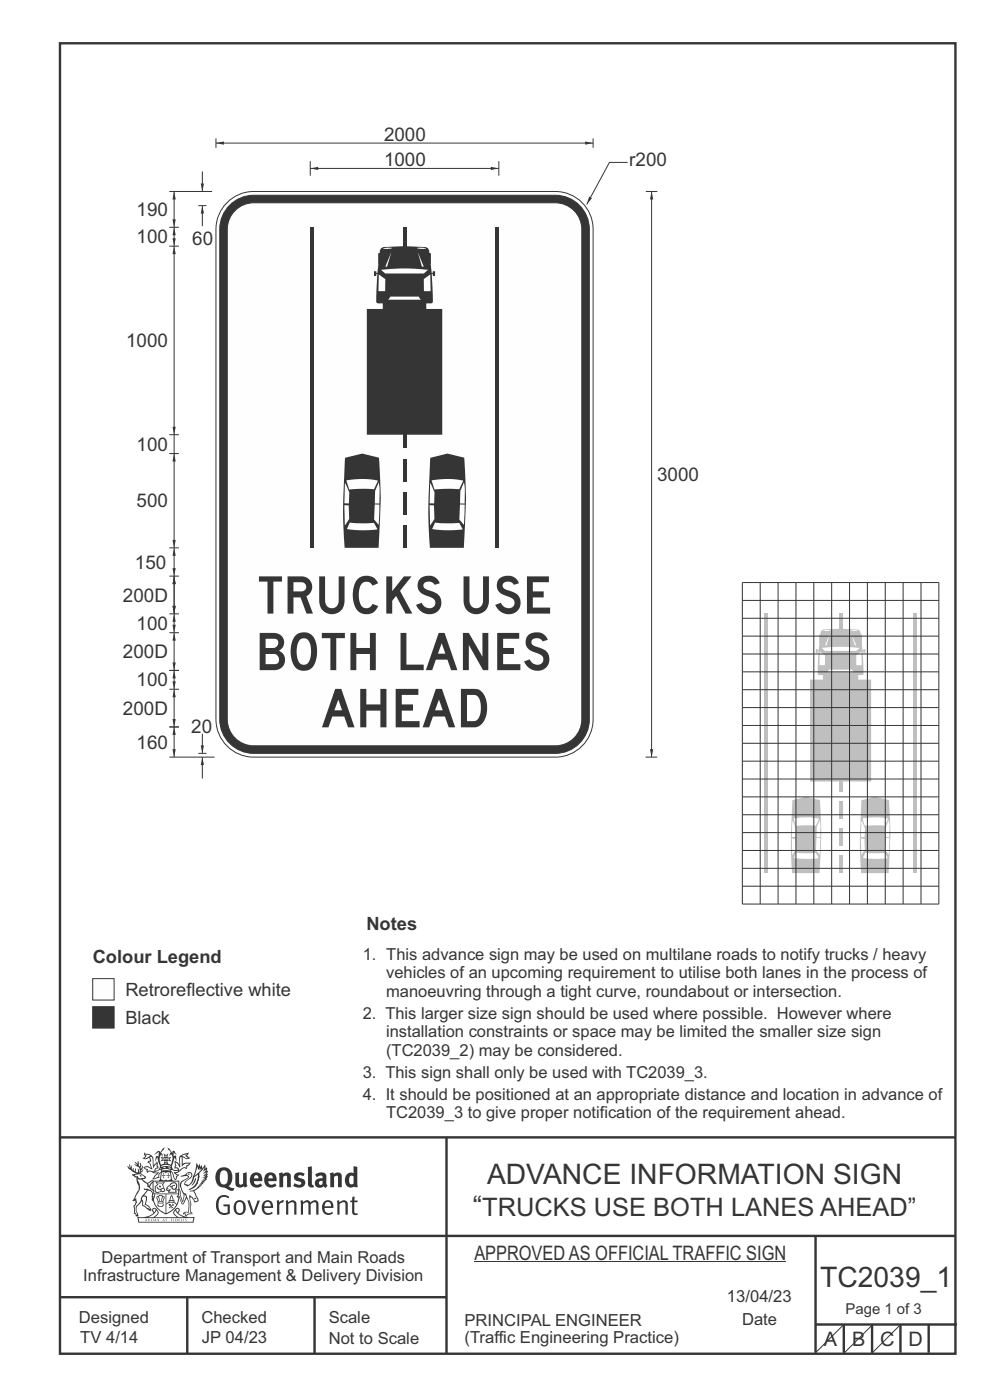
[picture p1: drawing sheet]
<svg xmlns="http://www.w3.org/2000/svg" width="210mm" height="297mm" viewBox="0 0 210 297" stroke-linecap="round" stroke-linejoin="round" font-family="sans-serif">
<path d="M12.7 241.3h190M94.7 241.4v45.8M12.7 275.2h82M12.7 262.2h190.1M39.7 275.2v12M66.7 275.2v12M173 262.1v24.9M173 281h30M179 281v6M185 281v6M191 281v6M197 281v6" fill="none" stroke="#373435" stroke-width=".51"/>
<g fill="#373435">
<path d="M47 248.4a2.55 2.55 0 0 0 0 2.7l.3 .2a.81 .81 0 0 0 1-1v-.5a1.04 1.04 0 0 0-1.1-1.5zM46.3 248.1a1.82 1.82 0 0 1 2.1-.2 1.82 1.82 0 0 1 .9 1.8 2.29 2.29 0 0 1-.8 2l.7 .3h.5l-.2 .6a2.87 2.87 0 0 1-2-.7 2.12 2.12 0 0 1-1.7-3.1z" fill-rule="evenodd"/>
<path d="M49.9 248.9l.8-.2v2a.46 .46 0 0 0 .3 .6 .46 .46 0 0 0 .6-.3v-2.1l.7-.2v2.4l.2 .5-.5 .3-.3-.3a1.02 1.02 0 0 1-1.2 .3 1.02 1.02 0 0 1-.6-1.1z" fill-rule="evenodd"/>
<path d="M54 249.5l-.1 .5h.9a.49 .49 0 0 0-.2-.6 .49 .49 0 0 0-.6 .1zM53.4 249.1a1.34 1.34 0 0 1 1.6-.2 1.34 1.34 0 0 1 .6 1.5v.2h-1.7a.77 .77 0 0 0 .5 .8 .77 .77 0 0 0 .9-.4l.3 .5a1.59 1.59 0 0 1-2 .2 1.59 1.59 0 0 1-.5-2.1z" fill-rule="evenodd"/>
<path d="M57 249.5l-.1 .5h1a.49 .49 0 0 0-.2-.6 .49 .49 0 0 0-.7 .1zM56.4 249.1a1.34 1.34 0 0 1 1.6-.2 1.34 1.34 0 0 1 .7 1.5v.2h-1.8a.77 .77 0 0 0 .5 .8 .77 .77 0 0 0 .9-.4l.4 .5a1.59 1.59 0 0 1-2.1 .2 1.59 1.59 0 0 1-.5-2.1z" fill-rule="evenodd"/>
<path d="M59.2 248.9l.7-.2 .1 .4a.95 .95 0 0 1 1-.3 .95 .95 0 0 1 .7 .8v2.3h-.8v-2.3a.46 .46 0 0 0-.8 .1v2.2h-.8z" fill-rule="evenodd"/>
<path d="M62.6 249.1a1.75 1.75 0 0 1 2-.1l-.2 .5-.6-.2a.43 .43 0 0 0-.6 .3l.4 .3a1.04 1.04 0 0 1 1.2 1.1 1.04 1.04 0 0 1-1.4 1l-1.2-.4 .3-.6 1 .4 .4-.4a.88 .88 0 0 0-1-.5l-.4-.2-.1-.4z" fill-rule="evenodd"/>
<path d="M65.3 247.6l.8-.2 .1 3.8 .3 .2 .1 .4a.88 .88 0 0 1-1 0 .88 .88 0 0 1-.3-1z" fill-rule="evenodd"/>
<path d="M67.8 250.6a.43 .43 0 0 0-.1 .7 .43 .43 0 0 0 .7-.1v-.7zM66.8 249.1a1.7 1.7 0 0 1 2.4 .1v1.9l.3 .4-.4 .5-.5-.4a1.03 1.03 0 0 1-1.7-.1 1.03 1.03 0 0 1 .8-1.5h.7v-.4a.8 .8 0 0 0-1.2 .1z" fill-rule="evenodd"/>
<path d="M70 248.9l.7-.2 .1 .4a.95 .95 0 0 1 1-.3 .95 .95 0 0 1 .7 .8v2.3h-.8v-2.3a.46 .46 0 0 0-.8 .1v2.2h-.8z" fill-rule="evenodd"/>
<path d="M74.3 249.5a1.48 1.48 0 0 0 0 1.7h.5l.2-.1v-1.5l-.3-.2zM75 247.4l.8 .1 .1 4.4h-.7l-.1-.2a1.26 1.26 0 0 1-1.4 0 1.26 1.26 0 0 1-.5-1.3 1.29 1.29 0 0 1 .4-1.4 1.29 1.29 0 0 1 1.4-.1z" fill-rule="evenodd"/>
<path d="M46.4 253.9a1.72 1.72 0 0 1 2.3 0l-.3 .3a1.24 1.24 0 0 0-1.4-.2 1.24 1.24 0 0 0-.6 1.4 1.49 1.49 0 0 0 1.2 1.9l.7-.1v-1.3h-.8l-.1-.4h1.3v1.9a1.93 1.93 0 0 1-2.2 0 1.93 1.93 0 0 1-.7-2.2l.2-.8z" fill-rule="evenodd"/>
<path d="M50.4 255.1a1.65 1.65 0 0 0 .2 2.2 .99 .99 0 0 0 1-1.4 .78 .78 0 0 0-.4-.8 .78 .78 0 0 0-.8 0zM50 254.9a1.33 1.33 0 0 1 1.6-.1 1.33 1.33 0 0 1 .5 1.4 1.31 1.31 0 0 1-1.3 1.6 1.31 1.31 0 0 1-1.2-1.6v-.6z" fill-rule="evenodd"/>
<path d="M52.5 254.7l.4-.1 .9 2.6 .8-2.5h.5l-1.1 3h-.5z" fill-rule="evenodd"/>
<path d="M56.3 255.2l-.2 .7h1.3a.7 .7 0 0 0-.3-.8 .7 .7 0 0 0-.8 .1zM55.9 255a1.22 1.22 0 0 1 1.5-.2 1.22 1.22 0 0 1 .5 1.5h-1.8a.93 .93 0 0 0 .5 1 .93 .93 0 0 0 1.1-.2l.2 .3a1.43 1.43 0 0 1-1.8 .1 1.43 1.43 0 0 1-.6-1.7z" fill-rule="evenodd"/>
<path d="M58.7 254.7l.4-.1 .1 .5 .4-.4 .6-.1-.2 .5a.66 .66 0 0 0-.8 .7v1.9h-.4z" fill-rule="evenodd"/>
<path d="M60.6 254.7l.4-.1 .1 .5a.94 .94 0 0 1 1-.5 .94 .94 0 0 1 .8 .8v2.3h-.5l-.1-2.5a.81 .81 0 0 0-1.2 .3v2.2h-.4z" fill-rule="evenodd"/>
<path d="M63.7 254.7l.5-.1 .1 .5 .4-.3a.78 .78 0 0 1 1.1 .3 .9 .9 0 0 1 1-.5 .9 .9 0 0 1 .8 .8v2.3h-.5l-.1-2.5a.67 .67 0 0 0-1.1 .3v2.2h-.5v-2.4l-.4-.3-.7 .4v2.3h-.5z" fill-rule="evenodd"/>
<path d="M69 255.2l-.1 .7h1.3a.7 .7 0 0 0-.3-.8 .7 .7 0 0 0-.9 .1zM68.7 255a1.22 1.22 0 0 1 1.5-.2 1.22 1.22 0 0 1 .5 1.5h-1.8a.93 .93 0 0 0 .4 1 .93 .93 0 0 0 1.2-.2l.1 .3a1.44 1.44 0 0 1-1.7 .1 1.44 1.44 0 0 1-.6-1.7z" fill-rule="evenodd"/>
<path d="M71.4 254.7l.5-.1 .1 .5a.94 .94 0 0 1 1-.5 .94 .94 0 0 1 .8 .8v2.3h-.5l-.1-2.5a.81 .81 0 0 0-1.2 .3v2.2h-.4z" fill-rule="evenodd"/>
<path d="M74.7 253.9l.5-.1v.9h.7l-.1 .3h-.6v2.2l.1 .2h.5l.1 .3a.75 .75 0 0 1-1.2-.6v-2.1h-.4v-.3h.4z" fill-rule="evenodd"/>
<path d="M30.8 244.9l1.1 .3-.9 .5h-.4l.6-.5zM31.8 245.4h.2a2.44 2.44 0 0 1 .4 1.9l.1 .5 .7-1-.1 .6 .3 .3a.57 .57 0 0 0-.6 .7l-1-.1-.5 .2 .2-.5-.8-.3 .7-.1 .9 .5 .1-.1-.6-1.3-.2-.2h.5zM30.7 244.4l-.1 .5 .2 .4-.6 .4a1.04 1.04 0 0 0 1.4-.1l.2 .6-.3 .1-.2 .4a.94 .94 0 0 1 .8 1.1l-.2-.1a1.16 1.16 0 0 0-1.5-.1l.3 .4 .4 .2 .1 .5 .2 .1 .1-.2a.94 .94 0 0 1 1.1 .2l.8 .1-1.2 1.2a1.13 1.13 0 0 0 1.2-.2l.4-.1-.1-.4 .5-.8a.83 .83 0 0 0-.6 1.1l-.3-.1-.7 .4 1.1-1.4-.5 .1-.5-.1 1.3-.5-.1-.1-.9 .4v-.3l.2-.2 .3 .1 .1-.3-.2-.4v-.6l-.1-.4-.7 1v-.7a1.42 1.42 0 0 0-1.6-1.8z" fill-rule="evenodd"/>
<path d="M38.5 245.2l.5-.2 .7-.1-.6 .3 .8 .5h-.3zM38.3 245.5l.2-.1 .1 2a1.69 1.69 0 0 1 1.6-.6l-.8 .5 .1 .5a1.1 1.1 0 0 0-1.5 .6l-.1-.5-.2-.2h-.5l.3-.4-.3-.7a1.42 1.42 0 0 1 .8 1.1l.2-.1zM37.1 246.2l.1 1-.2 .3 .1 .4h.5l.1 .2a.96 .96 0 0 1-1.1-.1l-.1 .1a1.06 1.06 0 0 0 1.3 .2v.1a.72 .72 0 0 1-1 .2l.3 .5 .6 .2-.4 .2-.1 .6-.2-.3-.4-1.1-.4-.4 .4 .9a1.54 1.54 0 0 0 .7 1.2l.2-.3a.58 .58 0 0 1 .4-.8l.2-.1h-.3l-.5-.3 .9-.5a.93 .93 0 0 1 1.2-.5v.2l.2-.2 .1-.5a.99 .99 0 0 0 .7-.8l-1.3 .1-.3 .2-.1-1.4 .9 .4 .9-.3h-.4l-.5-.4 .4-.7-.6 .2a1.46 1.46 0 0 0-1.4 2.1v.4l-.2-.4z" fill-rule="evenodd"/>
<path d="M35.6 248.9l.2 .1-.1 .3 .4 .1h-.4v.6l-.1-.6h-.3l.3-.1z" fill-rule="evenodd"/>
<path d="M34.6 248.9l.2 .1v.3l.3 .1h-.3l-.1 .6v-.6h-.4l.4-.1z" fill-rule="evenodd"/>
<path d="M34.3 248.8a.57 .57 0 0 1 .9 .2 .57 .57 0 0 1 .9-.2l.2 1.4h-.2a.57 .57 0 0 1-.9 0 .69 .69 0 0 1-1.1 0zM34.2 248.1l-.3 2.1-.2 .4h3l-.2-.4-.3-2.1h-.2v.2l-.8-.1-.8 .1v-.2z" fill-rule="evenodd"/>
<path d="M34.2 252.4a.3 .3 0 0 0 .6 0 .3 .3 0 0 0-.6 0zM33.3 250.9l.3 .3-.3 .4a.79 .79 0 0 0 0 1.3l.8-.2-.1-.3a.55 .55 0 0 1-.7-.6l.1-.1 .2 .3 .3 .2 .8-.2-.4-.7 .4-.4-.7 .2zM33 250.7l1.1 .2 .9-.2-.4 .6 .4 1.2a.56 .56 0 0 1-.8 .3l-.2 .1a.73 .73 0 0 1-.9 .1 .73 .73 0 0 1-.3-1v-.4l.6-.4z" fill-rule="evenodd"/>
<path d="M35.6 251.8l.7-.4a.58 .58 0 0 1 1-.1 .58 .58 0 0 1-.4 .9l-.3-.3a.43 .43 0 0 1 .6-.4 .57 .57 0 0 0-.8 .2l-.2-.1-.3 .1 .4 .2a.55 .55 0 0 0 .9 .4v.5h-1.3l.3-.4-.1-.1-.6 .1 .2-.3-.2-.1zM35.4 251.8l-.1 .2a.39 .39 0 0 0 .2 .6h.3l-.2 .4h1.9l-.1-.8a.86 .86 0 0 0-.1-1.3 .86 .86 0 0 0-1.3 .4z" fill-rule="evenodd"/>
<path d="M36 254.8h.8v.2h-.8zM36.4 253.8l.2 .8h-.4zM36.4 253.5l-.3 .5-.1 .6h-.2v.4l-.7 .4 .2 .1a1.48 1.48 0 0 1 2.1 .2l.2-.1-.6-.5v-.5h-.2l-.1-.6z" fill-rule="evenodd"/>
<path d="M35.8 255.4l.4 .1 .1 .3 .3-.2-.2-.2a.38 .38 0 0 1 .5 .5l-.2-.2-.3 .2 .3 .2-.3 .3-.1-.4-.4 .4-.1-.2 .4-.3-.1-.1-.2 .1z" fill-rule="evenodd"/>
<path d="M34.5 254h.2v.2l-.2 .6h-.2zM33.6 255.3h.9v.2a.55 .55 0 0 1-.8 .4v-.2l-.2-.1zM33.4 254h.2l.2 .8h-.2zM33.6 255l.8-.1 .1 .2h-.8zM33.8 253.7h.5l-.2 1.1h-.1zM33.3 253.8l-.1 .3 .3 1.1a.48 .48 0 0 0-.1 .6 .48 .48 0 0 0 .5 .2h.5a.49 .49 0 0 0 .2-.8l.3-1.1-.1-.3a1.42 1.42 0 0 0-1.5 0z" fill-rule="evenodd"/>
<path d="M33.7 251.5l.4 .1 .1 .3h-.3z" fill-rule="evenodd"/>
<path d="M41.3 250.1l.3-.2-.2 .8-.6 .8h-.2l.5-.7z" fill-rule="evenodd"/>
<path d="M39.7 249l.3-.2 .5 .2a.88 .88 0 0 1-.6 1.1 1.22 1.22 0 0 0-.8 1.3l.5 .2a.72 .72 0 0 0 .9-.4l.5-.8 .2-.6 .8-.6v.2a2.85 2.85 0 0 1-2 2.9l.1 .1a2.13 2.13 0 0 0 1.9-1.5v-.3a2.01 2.01 0 0 0 .3-1.7l1.1-1.3-.4 1 .7-.5-.7 1 .8-.4-.8 .8 .7-.2-.9 .6 .8-.1-.8 .4h.7l-.8 .3 .3 .2h-.4l.2 .3h-.4l.2 .3h-.4l.1 .2h-.1a2.16 2.16 0 0 1-2 1.1l.1 .2 .4-.1a.76 .76 0 0 1 .7 .8l.5 1.2-.6 .2a1.45 1.45 0 0 0-1.1-1.3l.2 1.8-.1 1.8 .4 .3a1.07 1.07 0 0 0-1.2 .4v-.3l-.5-.2a.87 .87 0 0 1 1.1-.1v-.7a4.4 4.4 0 0 0-.6-3.1l-.1-.3h-.2a2.16 2.16 0 0 1-.7-2.2l.3-.4 1.2-.7a.55 .55 0 0 0-.4-.8zM37.8 252.4a.76 .76 0 0 1 .3 1.1l.6 1.6 .4-1.7 .2 .1a.61 .61 0 0 1-.1 .9l-.3 .8-.2 .1-.7-1.6-.3 .1a1.18 1.18 0 0 0 .1-1.4zM41.8 247.5l.2 .7 .3-.5v.6l.4-.5a1.9 1.9 0 0 1-1.2 1.4l-.3 .3zM38.2 249.6l1.4-.2 .2 .2v.3l-.5 .2a1.26 1.26 0 0 0-.9 1.9l.2 .7a1.84 1.84 0 0 1 .1 2.1l-.4-1.4a.96 .96 0 0 0-.4-1.2l-.4 .2a.78 .78 0 0 1 0 1.3l.1 .3h.4l.4 1.1a.38 .38 0 0 0 .2 .4 .38 .38 0 0 0 .4-.1l.6-1.2a2.94 2.94 0 0 1 .4 2.5l-.1 .4h-.8l-.3 .4v.2l.4-.1 .1 .4 .2 .1a1.02 1.02 0 0 1 1.3-.5v-.4l-.3-.1 .1-1.8-.3-1.3h.1a1.14 1.14 0 0 1 .8 1 .63 .63 0 0 0 .8-.2 .63 .63 0 0 0-.2-.9l-.6-1.2 .9-.6 .2-.4h.3l-.1-.2h.4l-.1-.3h.3l-.1-.3 .5-.1-.2-.2 .6-.4v-.2h-.2l.4-.5h-.3l.3-.5-.4 .1 .4-.5v-.3l-.3 .2 .2-.7-.1-.2-.4 .3v-.8l-.6 .8-.2-.8-.2 .5-.3-.7-.1 .6-.5-.8-.1 1.4-.6 1.8a1.81 1.81 0 0 1-1 1.5l-.6-.2a1.75 1.75 0 0 1 1.1-1.2 .75 .75 0 0 0 .1-1.3 .75 .75 0 0 0-1.2 .4z" fill-rule="evenodd"/>
<path d="M41.2 254.1h.3l.2 .2-.4 .1z" fill-rule="evenodd"/>
<path d="M29.4 258.4h11.6l-.1 .8h-11.4zM31.3 258.2l.5-.1a2.48 2.48 0 0 0 1.4-1.3l.3 .5-.5 .6-.5 .3zM32.5 256.6l.3-.2 .2 .1-.3 .7zM37.2 256.8a2.65 2.65 0 0 0 1.8 1.4h-1.1l-.5-.3-.5-.6zM37.4 256.5l.2-.1 .3 .2-.3 .6zM29.2 258.2l.1 1.2h11.8l.2-1.1-.2-.1a4.1 4.1 0 0 1-3.3-.9l.3-.4-.1-.6a1.06 1.06 0 0 0-1.3 1l.2 .4 .6 .5h-4.7l.3-.1a.84 .84 0 0 0 .6-.8 .84 .84 0 0 0-.5-.8l-.3-.2h-.5l-.1 .6 .3 .4a4.2 4.2 0 0 1-3.4 .9z" fill-rule="evenodd"/>
<path d="M31 258.7l.1 .2h-.2zM31 258.5l-.3 .6 .4-.2 .2 .2z" fill-rule="evenodd"/>
<path d="M31.3 258.6h.3v.4a.25 .25 0 0 0 .2-.1 .25 .25 0 0 0-.1-.3h.1a.29 .29 0 0 1 0 .4 .29 .29 0 0 1-.4 0 .29 .29 0 0 1 0-.4z" fill-rule="evenodd"/>
<path d="M32.2 258.6a.22 .22 0 0 1 .3 .2 .22 .22 0 0 1-.3 .2zM32 258.6l.1 .4a.33 .33 0 0 0 .4 0 .33 .33 0 0 0 0-.4 .33 .33 0 0 0-.5 0z" fill-rule="evenodd"/>
<path d="M32.9 258.7l.1 .2h-.2zM32.9 258.5l-.2 .6 .3-.2 .2 .2z" fill-rule="evenodd"/>
<path d="M33.3 258.6h.2l.1 .1 .2-.1-.2 .2 .2 .3-.3-.3-.1 .3h-.1l.2-.3z" fill-rule="evenodd"/>
<path d="M34.7 258.7l.1 .2h-.2zM34.7 258.5l-.3 .6 .4-.2 .2 .2z" fill-rule="evenodd"/>
<path d="M35 258.5h.5l-.2 .1v.5h-.2l.1-.5z" fill-rule="evenodd"/>
<path d="M36.2 258.6l.3-.1-.1 .1v.2h.1h-.1v.3h-.2z" fill-rule="evenodd"/>
<path d="M36.7 258.6h.2v.5h-.2z" fill-rule="evenodd"/>
<path d="M37.3 258.6a.22 .22 0 0 1 .3 .2 .22 .22 0 0 1-.3 .2zM37.1 258.6v.4a.33 .33 0 0 0 .5 0 .33 .33 0 0 0 0-.4 .33 .33 0 0 0-.5 0z" fill-rule="evenodd"/>
<path d="M37.8 258.6l.4-.1-.2 .1v.2h.1h-.1v.2l.2 .1h-.4z" fill-rule="evenodd"/>
<path d="M38.4 258.6h.2l-.1 .4 .2 .1h-.3z" fill-rule="evenodd"/>
<path d="M38.9 258.6h.2v.5h-.2z" fill-rule="evenodd"/>
<path d="M39.3 258.6h.2h-.1l.2 .3-.2 .2-.1-.1v-.1l.2 .1z" fill-rule="evenodd"/>
<path d="M34.2 247.4a1.51 1.51 0 0 1 2 .2 2.67 2.67 0 0 0-2.1 0zM35.7 247.6l.4 .1 .1 .3-.4-.1zM34.6 247.6h.5l.1 .2h-.4zM34 247.8l.3 .2h-.3zM34.9 246.9l.3-.2 .3 .2zM34.9 245.6l.2 .1v.3h-.2zM35 245.1l.2 .2 .2-.2-.1 .3h-.2zM35.1 246.3h.2l.1 .4-.2-.2-.2 .2zM35.3 245.7l.2-.1v.4h-.2zM34.4 245.7h.3l.1 .3-.4 .1 .2-.2zM35.7 245.7h.3l-.2 .2 .2 .2-.4-.1zM32.7 244.9l1-.5-.1 1-.2-.2-.3 .2-.3 1.1 .5-1 .3 .9a1.84 1.84 0 0 1 .2 1.7l.4 .1a2.48 2.48 0 0 1 2.2 0l.2-.2-.2-.7 .7-1.8 .4 .7-.2-1-.2-.1-.2 .3v-.9l.6 .4-.6-.8-.3 .1-.1 .4-.5-.9-.5-.3 .2 .5 .6 .5-.5 .8 .4-.4a2.06 2.06 0 0 1 0 2.3l-.5-.2-.2-.6 .1-.1 .8 .2-.4-.5 .4-.5-.7 .2-.2-.2 .2-.7-.5 .4-.5-.4 .2 .7-.2 .2-.7-.2 .4 .5-.4 .5 .8-.2 .1 .1-.2 .6-.5 .2a2.02 2.02 0 0 1 0-2.2l.3 .5-.1-.7-.3-.1 .8-1.2-.4 .3-.5 .8-.2-.3a.8 .8 0 0 0-.8 .5z" fill-rule="evenodd"/>
<path d="M29.2 250.1l.3 .1a.61 .61 0 0 1 .8 .4l.3 .2a.8 .8 0 0 1 .6 1l.4 .1 .5 .5a1 1 0 0 1 .5 1.1l-.1 .7v-.5h-.1a.96 .96 0 0 0-.8-1.3l-.2-.2h-.7l-.1-.1-.1 .1 .1 .3h.6l-1.2 1.3-.2 1-.4 .6a1.33 1.33 0 0 0-.5 1.8l.2 .5a1.26 1.26 0 0 1-.5-1.5l-.1-.3a1.56 1.56 0 0 0 .4-1.7l-.3 .2 .2-.5a3.2 3.2 0 0 0 .7-3zM30.4 253.9h.4a2.06 2.06 0 0 1-.1 1.6l.7 .5 .4 .4-.6-.1-.8-.6-.1-.9a.51 .51 0 0 1 .1-.9zM28.6 249.3a1.52 1.52 0 0 1 2.1 .5l-1.1 .2-.2-.1-.1-.4h-.5zM27.5 247v.8l-.3-.4h-.1a3.1 3.1 0 0 0 1.9 1.6l-1 .1 .5 .6 .5 .1 .1 1.1a1.84 1.84 0 0 1-.3 2.5l-.4 .9-.3 .4 .2 .1 .4-.1 .1 .4-.2 .5-.3 .2 .1 1.7h.2l.3 .5 .1 .1 .4-.1-.1-.5a1.3 1.3 0 0 1-.1-1.7l.9-1 .1 1.1 .6 .2 .5 .5 .1-.1 .2 .3h.5a1.85 1.85 0 0 0-1.2-1.4l.1-.3a1.39 1.39 0 0 0 0-1.4l-.5-.1 .5-.5a.66 .66 0 0 1 .9-.4 .66 .66 0 0 1 .3 .9l-.1 .4 .2-.1v.2l-.1 .3 .2 .5 .1-.3a2.24 2.24 0 0 0 .1-2.2 .73 .73 0 0 1-.7-.7 .73 .73 0 0 1 .6-.7v-.2a.94 .94 0 0 0-.9 .8 .48 .48 0 0 1-.1-.6 .48 .48 0 0 1 .5-.2l.5-.3a.51 .51 0 0 0-.8 .2l-.5 .2-1-.8h.6l.2-.5-1.2-.7 .5-.5v-.3l-.5 .4 .1-.2a.69 .69 0 0 0 .2-1v.4l-.2 .3v-1.1l-.3-.2 .1 .6-.1 .2-.4-1.3v.7l-.6-.4 .5 .7-.6-.2 .3 .3a1 1 0 0 1 .7 1.4l-.2-.8v.9l-.5-.2v-.8l-.2 .7-.2-.1-.1-.6-.2 .4-.2-.2 .1-.7-.2 .5z" fill-rule="evenodd"/>
<path d="M29.6 249.4l.2-.1 .3 .2z" fill-rule="evenodd"/>
<path d="M32.4 250.5h5.6v2l-.2-.1v-1.7h-5.2v2.5h5.2v-.8l.1 .2-.1 1.1v-.3h-2.5v4a4.1 4.1 0 0 0 2.6-3.6l.1-.1a4 4 0 0 1-2.8 3.9 4.2 4.2 0 0 1-2.8-4.7l.1 1.2 .1-.1a3.8 3.8 0 0 0 2.5 3.4v-4h-2.5l-.2-.9z" fill-rule="evenodd"/>
<circle cx="40" cy="249.1" r=".17"/>
</g>
<path d="M12.7 9.2h190v278h-190z" fill="none" stroke="#373435" stroke-width=".51"/>
<path d="M19.7 213.6h4.5v4.5h-4.5z" fill-rule="evenodd" fill="#373435" stroke="#373435" stroke-width=".21"/>
<path d="M19.7 207.6h4.5v4.6h-4.5z" fill-rule="evenodd" fill="#fefefe" stroke="#373435" stroke-width=".21"/>
<g fill="#bdbfc1">
<path d="M162.1 130.1h.7v55.1h-.7z" fill-rule="evenodd"/>
<path d="M193.9 130.1h.6v55.1h-.6z" fill-rule="evenodd"/>
<path d="M178 130.1h.6v3.8h-.6z" fill-rule="evenodd"/>
<path d="M178 165.8h.6v2.3h-.6z" fill-rule="evenodd"/>
<path d="M178 170h.6v3.8h-.6z" fill-rule="evenodd"/>
<path d="M178 175.7h.6v3.8h-.6z" fill-rule="evenodd"/>
<path d="M178 181.4h.6v3.8h-.6z" fill-rule="evenodd"/>
<path d="M168.1 169.8l2.9-.8 2.9 .7 .3 7.1-.4 8.4h-5.8l-.3-6.5zM168.3 173.6l2.9-.2 2.5 .3-.6 1.5h-4.3zM173.9 174l.1 1.2v2.4h-.8l.1-2.2zM173.2 177.8h.8l-.1 3.5-.8-.9zM168.9 180.9l2.3 .1 1.9-.1 .6 1.2-3 .1-2.3-.2zM168 177.9h.7l.1 2.4-.7 1.1zM168.1 174.1l.7 1.6v1.9h-.8z" fill-rule="evenodd"/>
<path d="M182.7 169.8l3-.8 2.9 .7 .3 7.1-.4 8.4h-5.8l-.3-6.5zM183 173.6l2.8-.2 2.6 .3-.7 1.5h-4.3zM188.5 174l.2 1.2-.1 2.4h-.8l.1-2.2zM187.8 177.8h.8l-.1 3.5-.8-.9zM183.6 180.9l2.3 .1 1.8-.1 .6 1.2-2.9 .1-2.3-.2zM182.6 177.9h.8v2.4l-.7 1.1zM182.7 174.1l.8 1.6-.1 1.9h-.8z" fill-rule="evenodd"/>
<path d="M174.4 133.7l.2-.1a30.5 30.5 0 0 1 7.6 .1l.3 .2 .1 .7 .2 .1 .2 3.3 .2-.1v-.2h.4v.8h-.4v-.4l-.2 .1 .1 4.9-1.1 .1v1h2.8v21.6h-13v-21.6h2.8v-1l-1.1-.1 .1-4.9-.1-.1v.4h-.4v-.8h.4v.2l.2 .1 .1-3.3 .2-.1 .2-.7zM174.3 137.5l4-.3 4.1 .3-.8 .6h-6.6zM175.9 142.1h4.8l.4 .5h-5.6zM176.1 134.3l-1.1 2.6h.3zM174.6 133.8l1.6-.1zM173.9 138.3l1.1 .7v2.1h-1.2zM180.6 134.3l1 2.6h-.3zM180.4 133.7l1.6 .1zM181.6 139v2.1h1.2l-.1-2.8z" fill-rule="evenodd"/>
</g>
<g fill="none" stroke="#373435" stroke-width=".21">
<path d="M157.5 123.6h41.6v68.2h-41.6zM157.5 138.7h41.6M157.5 135h41.6M157.5 131.2h41.6M157.5 127.4h41.6M161.3 123.6v68.2M165 123.6v68.2M168.8 123.6v68.2M172.6 123.6v68.2M176.4 123.6v68.2M180.2 123.6v68.2M184 123.6v68.2"/>
<path d="M187.8 123.6v68.2M191.6 123.6v68.2M195.4 123.6v68.2M157.5 157.7h41.6M157.5 153.9h41.6M157.5 150.1h41.6M157.5 146.3h41.6M157.5 142.5h41.6M157.5 176.6h41.6M157.5 172.8h41.6M157.5 169.1h41.6M157.5 165.3h41.6"/>
<path d="M157.5 161.5h41.6M157.5 188h41.6M157.5 184.2h41.6M157.5 180.4h41.6M100.6 267.7h66.2M179 281l-6.2 6.2M185.1 281l-6.2 6.2M191 281l-6.2 6.2"/>
</g>
<path d="M48.2 43a8 8 0 0 1 5.6-2.4h64a8 8 0 0 1 8 8v104a8 8 0 0 1-8 8h-64a8 8 0 0 1-8-8v-104a8 8 0 0 1 2.4-5.6z" fill-rule="evenodd" fill="#fefefe" stroke="#373435" stroke-width=".21"/>
<path d="M49.1 43.2a7.2 7.2 0 0 1 4.7-1.8h64a7.2 7.2 0 0 1 7.2 7.2v104a7.2 7.2 0 0 1-7.2 7.2h-64a7.2 7.2 0 0 1-7.2-7.2v-104a7.2 7.2 0 0 1 2.5-5.4z" fill-rule="evenodd" fill="#373435" stroke="#373435" stroke-width=".21"/>
<path d="M49.9 44.7a5.6 5.6 0 0 1 3.9-1.7h64a5.6 5.6 0 0 1 5.6 5.6v104a5.6 5.6 0 0 1-5.6 5.6h-64a5.6 5.6 0 0 1-5.6-5.6v-104a5.6 5.6 0 0 1 1.7-3.9z" fill-rule="evenodd" fill="#fefefe" stroke="#373435" stroke-width=".21"/>
<path d="M45.8 30.4h80" fill="none" stroke="#373435" stroke-width=".21"/>
<g fill="#373435">
<path d="M124.1 30l1.7 .4-1.7 .3z"/>
<path d="M45.8 30.4l1.7-.4v.7z"/>
</g>
<path d="M45.8 29.4v2M125.8 29.4v2M35.9 40.6h9.1M42.9 43.6v4.4M137 40.6h2.4" fill="none" stroke="#373435" stroke-width=".21"/>
<path d="M42.9 43.6l.4 1.7h-.7z" fill="#373435"/>
<path d="M42.9 36.4v4.2" fill="none" stroke="#373435" stroke-width=".21"/>
<path d="M42.6 38.9h.7l-.4 1.7z" fill="#373435"/>
<path d="M35.9 96.2h2.1M36.9 96.2v20M35.9 116.2h2.1" fill="none" stroke="#373435" stroke-width=".21"/>
<g fill="#373435">
<path d="M36.9 96.2l.4 1.7h-.7z"/>
<path d="M36.6 114.5h.7l-.4 1.7z"/>
</g>
<path d="M35.9 52.2h2.1M36.9 52.2v40M35.9 92.2h2.1" fill="none" stroke="#373435" stroke-width=".21"/>
<g fill="#373435">
<path d="M36.6 90.5h.7l-.4 1.7z"/>
<path d="M36.9 52.2l.4 1.7h-.7z"/>
</g>
<path d="M36.9 92.2v4M35.9 130.2h2.1M35.9 134.2h2.1M35.9 122.2h2.1M36.9 122.2v8M35.9 142.2h2.1M35.9 146.2h2.1M35.9 154.2h2.1" fill="none" stroke="#373435" stroke-width=".21"/>
<g fill="#373435">
<path d="M36.9 122.2l.4 1.7h-.7z"/>
<path d="M36.6 128.5h.7l-.4 1.7z"/>
</g>
<path d="M36.9 130.2v4" fill="none" stroke="#373435" stroke-width=".21"/>
<g fill="#373435">
<path d="M36.6 132.5h.7l-.4 1.7z"/>
<path d="M36.9 130.2l.4 1.7h-.7z"/>
</g>
<path d="M36.9 134.2v8" fill="none" stroke="#373435" stroke-width=".21"/>
<g fill="#373435">
<path d="M36.9 134.2l.4 1.7h-.7z"/>
<path d="M36.6 140.5h.7l-.4 1.7z"/>
</g>
<path d="M36.9 146.2v8" fill="none" stroke="#373435" stroke-width=".21"/>
<g fill="#373435">
<path d="M36.9 146.2l.4 1.7h-.7z"/>
<path d="M36.6 152.5h.7l-.4 1.7z"/>
</g>
<path d="M36.9 154.2v6.4" fill="none" stroke="#373435" stroke-width=".21"/>
<g fill="#373435">
<path d="M36.6 158.9h.7l-.4 1.7z"/>
<path d="M36.9 154.2l.4 1.7h-.7z"/>
</g>
<path d="M36.9 122.2v8" fill="none" stroke="#373435" stroke-width=".21"/>
<g fill="#373435">
<path d="M36.9 122.2l.4 1.7h-.7z"/>
<path d="M36.6 128.5h.7l-.4 1.7z"/>
</g>
<path d="M35.9 160.6h9.6M42.9 160.6v4.6" fill="none" stroke="#373435" stroke-width=".21"/>
<path d="M42.9 160.6l.4 1.7h-.7z" fill="#373435"/>
<path d="M36.9 142.2v4" fill="none" stroke="#373435" stroke-width=".21"/>
<g fill="#373435">
<path d="M36.6 144.5h.7l-.4 1.7z"/>
<path d="M36.9 142.2l.4 1.7h-.7z"/>
</g>
<path d="M36.9 116.2v6" fill="none" stroke="#373435" stroke-width=".21"/>
<g fill="#373435">
<path d="M36.6 120.5h.7l-.4 1.7z"/>
<path d="M36.9 116.2l.4 1.7h-.7z"/>
</g>
<path d="M65.8 34.2v3.1M65.8 35.7h40M105.8 34.2v3.1" fill="none" stroke="#373435" stroke-width=".21"/>
<g fill="#373435">
<path d="M65.8 35.7l1.7-.3v.7z"/>
<path d="M104.1 35.4l1.7 .3-1.7 .4z"/>
</g>
<path d="M138.2 40.6v120" fill="none" stroke="#373435" stroke-width=".21"/>
<g fill="#373435">
<path d="M138.2 40.6l.4 1.7h-.7z"/>
<path d="M137.9 158.9h.7l-.4 1.7z"/>
</g>
<path d="M35.9 48.2h2.1M36.9 48.2v4M136.9 160.6h2.5" fill="none" stroke="#373435" stroke-width=".21"/>
<g fill="#373435">
<path d="M36.9 48.2l.4 1.7h-.7z"/>
<path d="M36.6 50.5h.7l-.4 1.7z"/>
<path d="M65.8 48.2h.8v68h-.8z" fill-rule="evenodd"/>
<path d="M105 48.2h.8v68h-.8z" fill-rule="evenodd"/>
<path d="M85.4 48.2h.8v4.7h-.8z" fill-rule="evenodd"/>
<path d="M85.4 92.2h.8v2.9h-.8z" fill-rule="evenodd"/>
<path d="M85.4 97.4h.8v4.7h-.8z" fill-rule="evenodd"/>
<path d="M85.4 104.4h.8v4.7h-.8z" fill-rule="evenodd"/>
<path d="M85.4 111.5h.8v4.7h-.8z" fill-rule="evenodd"/>
<path d="M73.2 97.1l3.6-.9 3.6 .9 .2 3.8a134.5 134.5 0 0 1-.3 15.3h-7.2l-.3-8zM73.5 101.9l3.5-.3 3.2 .4-.9 1.8-2.3-.1-2.9 .1zM80.3 102.3l.2 1.5v3h-1l.1-2.7zM79.5 107h1l-.2 4.4-.9-1.2zM74.2 110.8l2.9 .2 2.2-.1 .8 1.4-3.7 .2-2.8-.3zM73 107.2h1l.1 2.9-1 1.4zM73.2 102.4l.9 2-.1 2.4h-.9z" fill-rule="evenodd"/>
<path d="M91.3 97.1l3.6-.9 3.6 .9 .2 3.8a134.5 134.5 0 0 1-.3 15.3h-7.2l-.3-8zM91.5 101.9l3.6-.3 3.2 .4-.9 1.8-2.3-.1-2.9 .1zM98.4 102.3l.2 1.5v3h-1l.1-2.7zM97.6 107h1l-.2 4.4-1-1.2zM92.3 110.8l2.9 .2 2.2-.1 .8 1.4-3.7 .2-2.8-.3zM91.1 107.2h1l.1 2.9-1 1.4zM91.2 102.4l1 2-.1 2.4h-1z" fill-rule="evenodd"/>
<path d="M81 52.6l.2-.1a45.9 45.9 0 0 1 9.2 0 1.11 1.11 0 0 1 .7 1.2l.3 .1v2.3l.2 1.8 .2-.1v-.3h.5v1.1h-.5v-.5l-.2 .1 .2 6a1.33 1.33 0 0 1-1.4 .2v1.1h3.4v26.7h-16v-26.7h3.4v-1.1a1.33 1.33 0 0 1-1.4-.2l.2-6-.2-.1v.5h-.5v-1.1h.5v.3l.3 .1 .2-1.8-.1-2.3 .3-.1 .2-.8zM80.8 57.2l5-.3 5 .3-.9 .8h-8.2zM82.8 62.9h6l.5 .7h-6.9zM83 53.4l-1.3 3.2 .4-.1zM81.3 52.7l.9-.1h1l-1 .2zM80.4 58.2l1.3 1v2.6h-1.4zM88.6 53.4l1.3 3.2-.4-.1zM88.4 52.6l1 .2 1-.1-1-.1zM89.9 59.2v2.6h1.4v-3.6z" fill-rule="evenodd"/>
</g>
<path d="M133.1 34.5h-3.8l-4.8 8.9" fill="none" stroke="#373435" stroke-width=".21"/>
<path d="M125 41.7l.6 .3-1.1 1.4z" fill="#373435"/>
<path d="M36.9 40.6v7.6" fill="none" stroke="#373435" stroke-width=".21"/>
<g fill="#373435">
<path d="M36.6 46.5h.7l-.4 1.7z"/>
<path d="M36.9 40.6l.4 1.7h-.7z"/>
</g>
<path d="M42.1 43.6h1.7M42.1 159.8h1.7M42.9 155.7v4.1" fill="none" stroke="#373435" stroke-width=".21"/>
<path d="M42.6 158.1h.7l-.4 1.7z" fill="#373435"/>
<text font-size="11.3" fill="#373435" x="68.1" y="154.3">AHEAD</text>
<g font-size="11" fill="#373435">
<text x="54.7" y="130.2">TRUCKS USE</text>
<text x="54.1" y="142.2">BOTH LANES</text>
</g>
<g font-size="6" fill="#373435">
<text x="103.3" y="251.2">ADVANCE INFORMATION SIGN</text>
<text x="100.3" y="257.9">“TRUCKS USE BOTH LANES AHEAD”</text>
<text x="174" y="273">TC2039_1</text>
</g>
<g font-size="4.2" fill="#373435">
<text x="100.6" y="267.2">APPROVED AS OFFICIAL TRAFFIC SIGN</text>
<text x="174.7" y="285.6">A</text>
<text x="180.8" y="285.6">B</text>
<text x="186.7" y="285.6">C</text>
<text x="192.7" y="285.6">D</text>
</g>
<g font-size="4" fill="#373435">
<text x="81.5" y="29.9">2000</text>
<text x="81.5" y="35.2">1000</text>
<text x="133.5" y="35.2">r200</text>
<text x="29" y="45.8">190</text>
<text x="29" y="51.6">100</text>
<text x="40.8" y="52.1">60</text>
<text x="26.7" y="73.6">1000</text>
<text x="29" y="95.6">100</text>
<text x="29" y="107.6">500</text>
<text x="139.4" y="102">3000</text>
<text x="28.6" y="120.6">150</text>
<text x="26.1" y="127.6">200D</text>
<text x="29" y="133.6">100</text>
<text x="26.1" y="139.6">200D</text>
<text x="29" y="145.6">100</text>
<text x="26.1" y="151.6">200D</text>
<text x="40.6" y="155.5">20</text>
<text x="29" y="158.8">160</text>
</g>
<g font-size="3.9" fill="#373435">
<text x="77.7" y="197.3">Notes</text>
<text x="19.7" y="204.3">Colour Legend</text>
<text x="26.6" y="211.3">Retroreflective white</text>
<text x="26.6" y="217.2">Black</text>
</g>
<g font-size="3.5" fill="#373435">
<text x="76.9" y="203.6">1. This advance sign may be used on multilane roads to notify trucks / heavy</text>
<text x="81.9" y="207.5">vehicles of an upcoming requirement to utilise both lanes in the process of</text>
<text x="81.9" y="211.5">manoeuvring through a tight curve, roundabout or intersection.</text>
<text x="76.9" y="216.1">2. This larger size sign should be used where possible. However where</text>
<text x="81.9" y="220.1">installation constraints or space may be limited the smaller size sign</text>
<text x="81.9" y="224">(TC2039_2) may be considered.</text>
<text x="76.9" y="228.7">3. This sign shall only be used with TC2039_3.</text>
<text x="76.9" y="233.3">4. It should be positioned at an appropriate distance and location in advance of</text>
<text x="81.9" y="237.3">TC2039_3 to give proper notification of the requirement ahead.</text>
<text x="21.6" y="267.9">Department of Transport and Main Roads</text>
<text x="17.7" y="271.8">Infrastructure Management &amp; Delivery Division</text>
<text x="16.7" y="280.6">Designed</text>
<text x="42.7" y="280.6">Checked</text>
<text x="69.7" y="280.6">Scale</text>
<text x="98.5" y="281.3">PRINCIPAL ENGINEER</text>
<text x="154.2" y="276.2">13/04/23</text>
<text x="157.4" y="281.2">Date</text>
<text x="17" y="284.8">TV 4/14</text>
<text x="42.8" y="284.8">JP 04/23</text>
<text x="69.7" y="285.2">Not to Scale</text>
<text x="98.5" y="284.8">(Traffic Engineering Practice)</text>
</g>
<text font-size="3.2" fill="#373435" x="179.3" y="278.8">Page 1 of 3</text>
</svg>
